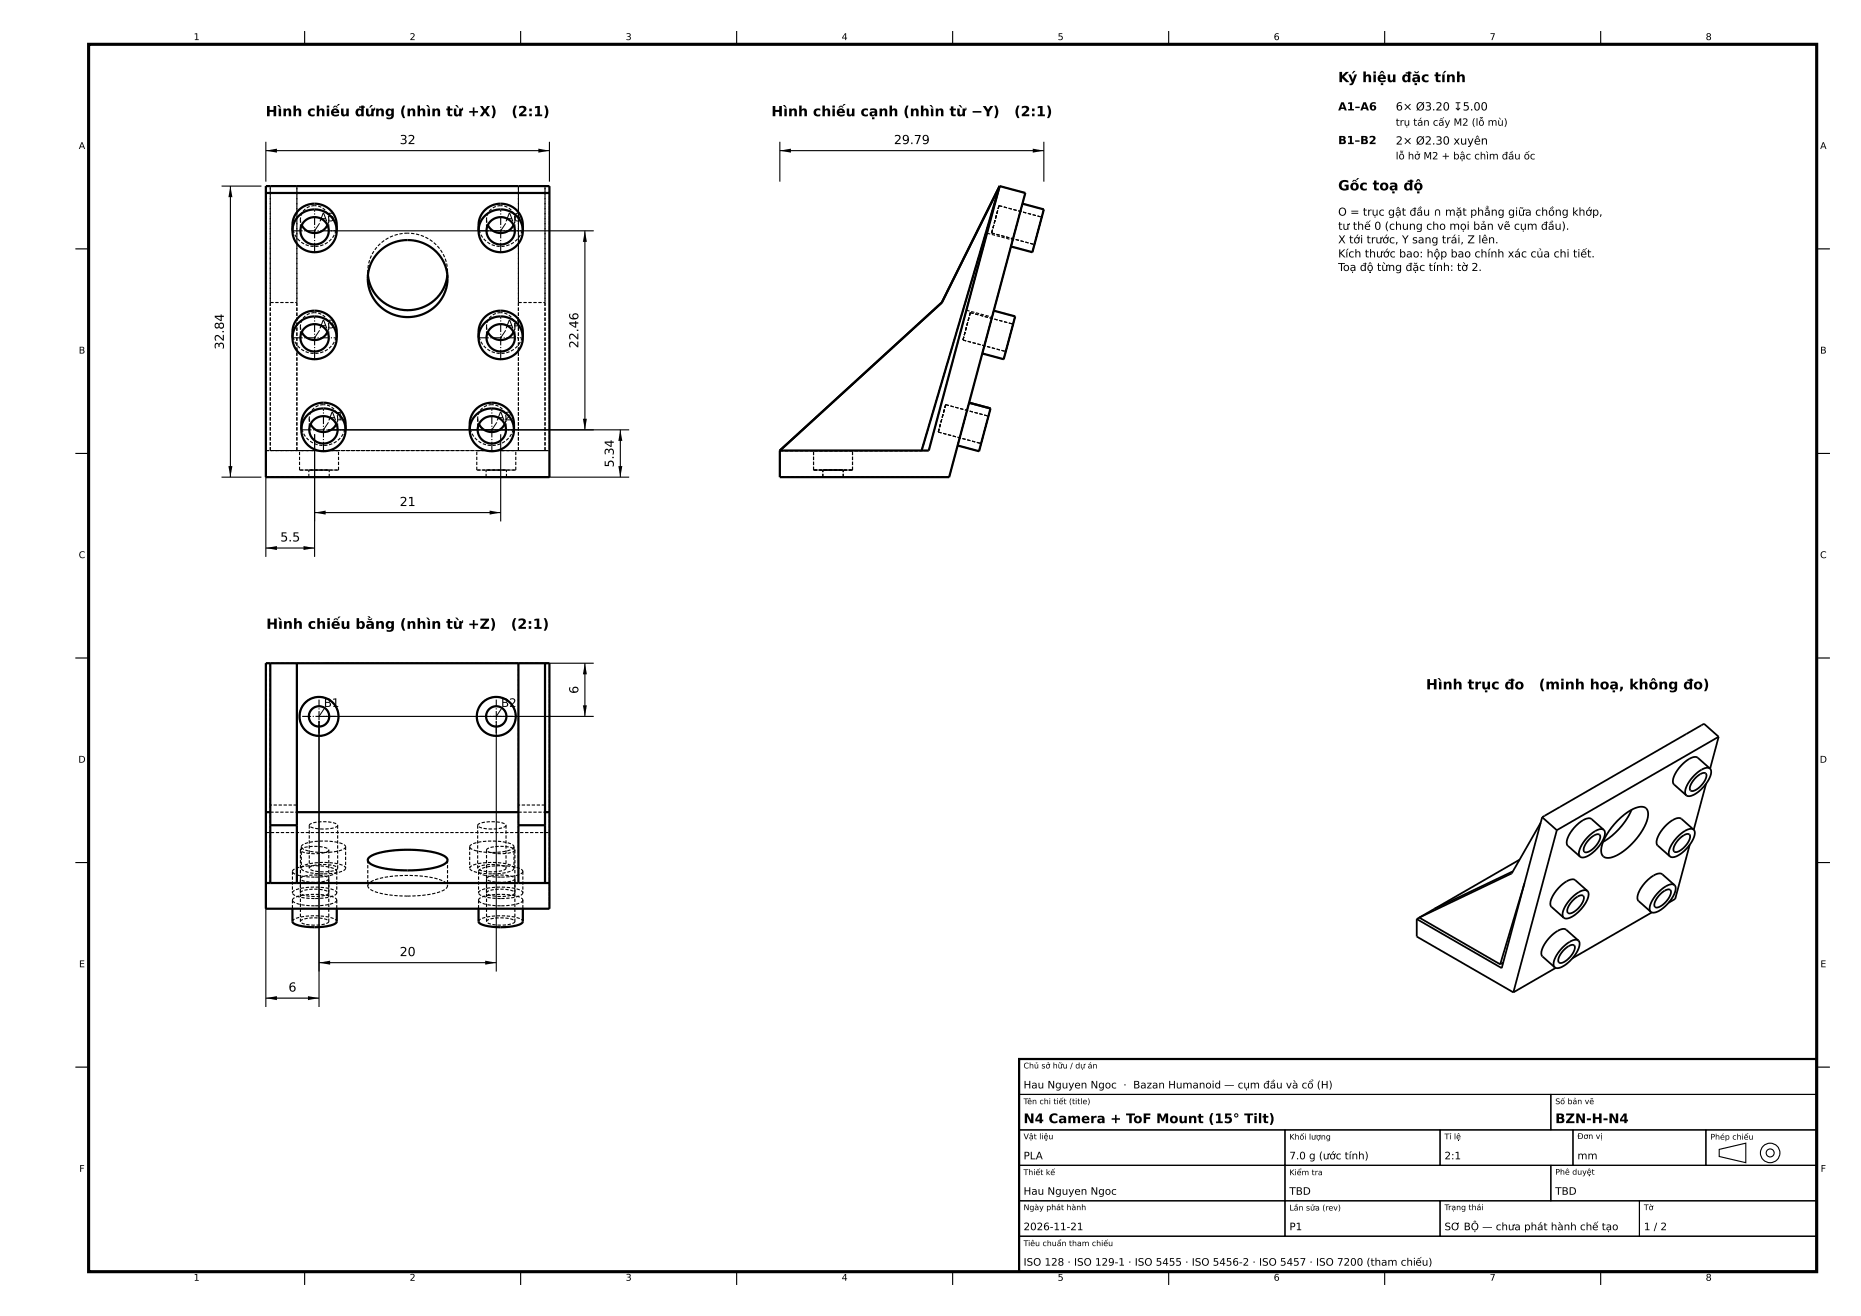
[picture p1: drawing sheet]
<svg xmlns="http://www.w3.org/2000/svg" width="420mm" height="297mm" viewBox="0 0 420 297" stroke-linecap="round" stroke-linejoin="round" font-family="sans-serif">
<g fill="#000">
<path d="M60 34l2.5-.5v1zM121.5 33.5l2.5 .5-2.5 .5zM176 34l2.5-.5v1zM233.1 33.5l2.5 .5-2.5 .5zM52 42l.5 2.5h-1zM132 52.1l.5 2.5h-.9zM131.6 94.5h.9l-.5 2.5zM140 97l.4 2.5h-.9zM51.5 105.2h1l-.5 2.5zM71 115.7l2.5-.5v.9zM110.5 115.2l2.5 .5-2.5 .4zM139.5 105.2h.9l-.4 2.5z"/>
<path d="M60 123.7l2.5-.5v.9zM68.5 123.2l2.5 .5-2.5 .4zM132 149.7l.5 2.5h-.9zM131.6 159.2h.9l-.5 2.5zM72 217.3l2.5-.5v.9zM109.5 216.8l2.5 .5-2.5 .4zM60 225.3l2.5-.5v.9zM69.5 224.8l2.5 .5-2.5 .4z"/>
</g>
<path d="M20 10h390v277h-390z" fill="none" stroke="#000" stroke-width=".7" stroke-linecap="butt"/>
<g fill="none" stroke="#000" stroke-width=".5">
<path d="M60 42h64v65.7h-64zM60 43.6h64M66 52.1a5.1 5.1 0 0 1 1.9-5.1 5.1 5.1 0 0 1 5.5-.5 5.2 5.2 0 0 1 2.6 5.6M66 52.1a5 5 0 0 1 5-4.8 5 5 0 0 1 5 4.8M66 52.1a5 5 0 0 0 5 4.8 5 5 0 0 0 5-4.8M68.1 50.8a3.2 3.2 0 0 0 2.9 1.8 3.2 3.2 0 0 0 2.9-1.8M85.6 56.7a9 9 0 0 1 10.9-1.4 9 9 0 0 1 4.1 10.1 9 9 0 0 1-10.5 6 9 9 0 0 1-7-9.8 8.6 8.6 0 0 1 2.5-4.9zM108 52.1a5.1 5.1 0 0 1 1.9-5.1 5.1 5.1 0 0 1 5.5-.5 5.2 5.2 0 0 1 2.6 5.6M108 52.1a5 5 0 0 1 5-4.8 5 5 0 0 1 5 4.8M108 52.1a5 5 0 0 0 5 4.8 5 5 0 0 0 5-4.8M110.1 50.8a3.2 3.2 0 0 0 2.9 1.8 3.2 3.2 0 0 0 2.9-1.8M225.6 42l5.8 1.6-17.2 64.1h-38.2v-6"/>
<path d="M225.6 42l-16 59.7h-33.6M225.6 42l-13 26.3-36.6 33.4M225.6 42l-17.6 59.7M230.7 46l4.9 1.3-2.3 8.6-.3 1-4.8-1.3M66 76.2a5.1 5.1 0 0 1 1.9-5.1 5.1 5.1 0 0 1 5.5-.4 5.2 5.2 0 0 1 2.6 5.5M66 76.2a5 5 0 0 1 5-4.8 5 5 0 0 1 5 4.8M66 76.2a5 5 0 0 0 5 4.9 5 5 0 0 0 5-4.9M68.1 74.9a3.2 3.2 0 0 0 2.9 1.8 3.2 3.2 0 0 0 2.9-1.8M83 62.1a9 9 0 0 0 9 7.9 9 9 0 0 0 9-7.9M108 76.2a5.1 5.1 0 0 1 1.9-5.1 5.1 5.1 0 0 1 5.5-.4 5.2 5.2 0 0 1 2.6 5.5M108 76.2a5 5 0 0 1 5-4.8 5 5 0 0 1 5 4.8M108 76.2a5 5 0 0 0 5 4.9 5 5 0 0 0 5-4.9"/>
<path d="M110.1 74.9a3.2 3.2 0 0 0 2.9 1.8 3.2 3.2 0 0 0 2.9-1.8M224.3 70.1l4.8 1.3-1.8 6.9-.8 2.8-4.8-1.3M68 97a5.1 5.1 0 0 1 1.9-5.1 5.1 5.1 0 0 1 5.5-.4 5.2 5.2 0 0 1 2.6 5.5M68 97a5 5 0 0 1 5-4.8 5 5 0 0 1 5 4.8M68 97a5 5 0 0 0 5 4.8 5 5 0 0 0 5-4.8M70.1 95.7a3.2 3.2 0 0 0 2.9 1.8 3.2 3.2 0 0 0 2.9-1.8M106 97a5.1 5.1 0 0 1 1.9-5.1 5.1 5.1 0 0 1 5.5-.4 5.2 5.2 0 0 1 2.6 5.5M106 97a5 5 0 0 1 5-4.8 5 5 0 0 1 5 4.8M106 97a5 5 0 0 0 5 4.8 5 5 0 0 0 5-4.8M108.1 95.7a3.2 3.2 0 0 0 2.9 1.8 3.2 3.2 0 0 0 2.9-1.8M218.7 90.9l4.8 1.3-.2 1-2.3 8.6-4.9-1.3M60 149.7h64v55.4h-64z"/>
<path d="M61 149.7v49.6M67 149.7v49.6M117 149.7v49.6M123 149.7v49.6M60 199.3h64M60 183.3h1M61 186.2h6M67 183.3h50M83.4 193.4a15.2 15.2 0 0 1 7.7-1.6 20.7 20.7 0 0 1 9.2 1.4 .92 .92 0 0 1 .7 .9 .92 .92 0 0 1-.7 .9 22 22 0 0 1-10.9 1.3 11 11 0 0 1-6.2-1.7l-.2-.6zM117 186.2h6M123 183.3h1M66 205.1v2.9l.2 .3a12.9 12.9 0 0 0 9.6 0l.2-.3v-2.9"/>
<path d="M108 205.1v2.9l.2 .3a12.9 12.9 0 0 0 9.6 0l.2-.3v-2.9M230 239h180v48h-180z"/>
<circle cx="71" cy="52.1" r="3.1"/>
<circle cx="113" cy="52.1" r="3.1"/>
<circle cx="71" cy="76.3" r="3.1"/>
<circle cx="113" cy="76.3" r="3.1"/>
<circle cx="73" cy="97.1" r="3.1"/>
<circle cx="111" cy="97.1" r="3.1"/>
<circle cx="72" cy="161.7" r="2.3"/>
<circle cx="72" cy="161.7" r="4.4"/>
<circle cx="112" cy="161.7" r="4.4"/>
<circle cx="112" cy="161.7" r="2.3"/>
</g>
<g fill="none" stroke="#000" stroke-width=".25">
<path d="M68.8 7v3M117.5 7v3M166.3 7v3M215 7v3M263.8 7v3M312.5 7v3M361.2 7v3M60 32v9M60 34h64M124 32v9M176 34h59.6M176 32v9"/>
<path d="M235.6 32v9M17 56.2h3M50 42h9M52 42v65.7M74 52.1h60M132 52.1v44.9M410 56.2h3M60 98v27.7M71 98v27.7M74 97h68M113 98v19.7M140 97v10.7"/>
<path d="M17 102.3h3M50 107.7h9M71 115.7h42M74 107.7h68M410 102.3h3M60 123.7h11M17 148.5h3M73 149.7h61M132 149.7v12M410 148.5h3M60 162.7v64.6M72 162.7v64.6"/>
<path d="M73 161.7h61M112 162.7v56.6M17 194.7h3M410 194.7h3M72 217.3h40M60 225.3h12M230 239h180v8h-180zM17 240.8h3M230 247h120v8h-120zM230 255h60v8h-60zM290 255h35v8h-35zM325 255h30v8h-30z"/>
<path d="M350 247h60v8h-60zM355 255h30v8h-30zM385 255h25v8h-25zM388 259.4l6-1.4v4.4l-6-1.4zM410 240.8h3M230 263h60v8h-60zM230 271h60v8h-60zM230 279h180v8h-180zM290 263h60v8h-60zM290 271h35v8h-35zM325 271h45v8h-45zM350 263h60v8h-60z"/>
<path d="M370 271h40v8h-40zM68.8 287v3M117.5 287v3M166.3 287v3M215 287v3M263.8 287v3M312.5 287v3M361.2 287v3"/>
<circle cx="399.5" cy="260.2" r="2.2"/>
<circle cx="399.5" cy="260.2" r=".9"/>
</g>
<g fill="none" stroke="#000" stroke-width=".25" stroke-dasharray=".7 .4" stroke-linecap="butt">
<path d="M60 42v59.7M61 42v26.3M66 50.8a5 5 0 0 0 5 4.8 5 5 0 0 0 5-4.8M67 42v26.3M67.8 49.5l.3 1.3M67.8 49.5v2.6M71 46.4a3.1 3.1 0 0 0-3.2 3.1M73.9 50.8l.3-1.3M74.2 49.5a3.1 3.1 0 0 0-3.2-3.1M74.2 49.5v2.6M92 52.6a8.9 8.9 0 0 0-9 8.7M108 50.8a5 5 0 0 0 5 4.8 5 5 0 0 0 5-4.8"/>
<path d="M109.8 49.5l.3 1.3M109.8 49.5v2.6M113 46.4a3.1 3.1 0 0 0-3.2 3.1M115.9 50.8l.3-1.3M116.2 49.5a3.1 3.1 0 0 0-3.2-3.1M116.2 49.5v2.6M117 42v26.3M123 42v26.3M124 42v59.7M222.8 52.6l5.7 1.6M222.8 52.6l-4.7 17.4M223.8 52.6l1.7-6.2"/>
<path d="M223.8 52.6l9.7 2.6M225.5 46.4l9.6 2.6M225.5 46.4l-1.7 6.2M225.6 42l-16 59.7M225.6 42l-13 26.3M228.2 55.6l2.5-9.6M228.2 55.6l4.8 1.3M228.5 54.2l-4.6 17.4M230.7 46l-2.5 9.6M230.7 46l4.9 1.3M231.4 43.6l-5.8-1.6M233 56.9l2.6-9.6"/>
<path d="M233.5 55.2l1.6-6.2M235.1 49l-1.6 6.2M235.6 47.3l-2.6 9.6M61 68.3h6M61 68.3v33.4M66 74.9a5 5 0 0 0 5 4.9 5 5 0 0 0 5-4.9M67 68.3v33.4M67.8 73.7l.3 1.2M67.8 73.7v2.5M71 70.6a3.1 3.1 0 0 0-3.2 3.1M73.9 74.9l.3-1.2M74.2 73.7a3.1 3.1 0 0 0-3.2-3.1"/>
<path d="M74.2 73.7v2.5M83 61.3v.8M83 61.3v1.6M101 62.1v-.8M101 61.3a8.9 8.9 0 0 0-9-8.7M101 61.3v1.6M108 74.9a5 5 0 0 0 5 4.9 5 5 0 0 0 5-4.9M109.8 73.7l.3 1.2M109.8 73.7v2.5M113 70.6a3.1 3.1 0 0 0-3.2 3.1M115.9 74.9l.3-1.2M116.2 73.7a3.1 3.1 0 0 0-3.2-3.1"/>
<path d="M116.2 73.7v2.5M117 68.3h6M117 68.3v33.4M123 68.3v33.4M212.6 68.3l-36.6 33.4M217.3 76.7l1.7-6.1M217.3 76.7l9.7 2.6M218.1 70l4.7-17.4M218.1 70l5.8 1.6M219 70.6l9.6 2.5M219 70.6l-1.7 6.1M221.7 79.8l2.6-9.7"/>
<path d="M221.7 79.8l4.8 1.3M223.9 71.6l4.6-17.4M224.3 70.1l-2.6 9.7M224.3 70.1l4.8 1.3M227 79.3l1.6-6.2M228.6 73.1l-1.6 6.2M229.1 71.4l-2.6 9.7M68 95.7a5 5 0 0 0 5 4.8 5 5 0 0 0 5-4.8M69.8 94.4l.3 1.3M69.8 94.4v2.6M73 91.3a3.1 3.1 0 0 0-3.2 3.1M75.9 95.7l.3-1.3"/>
<path d="M76.2 94.4a3.1 3.1 0 0 0-3.2-3.1M76.2 94.4v2.6M106 95.7a5 5 0 0 0 5 4.8 5 5 0 0 0 5-4.8M107.8 94.4l.3 1.3M107.8 94.4v2.6M111 91.3a3.1 3.1 0 0 0-3.2 3.1M113.9 95.7l.3-1.3M114.2 94.4a3.1 3.1 0 0 0-3.2-3.1M114.2 94.4v2.6M211.8 97.5l1.6-6.2M211.8 97.5l9.6 2.6M213.4 91.3l9.7 2.6"/>
<path d="M213.4 91.3l-1.6 6.2M218.7 90.9l-2.6 9.6M223.1 93.9l-1.7 6.2M223.5 92.2l-2.5 9.6M226.5 81.1l2.6-9.7M60 107.7v-6M60 101.7h1M60 107.7h64M60 101.7h64M61 101.7h6M61 101.7v-59.7M67 101.7h50"/>
<path d="M67 101.7v-59.7M67 101.7h-6M67.6 106.1h4.4M67.6 101.7h4.4M67.6 106.1v-4.4M69.7 107.7h2.3M69.7 106.1h2.3M69.7 107.7v-1.6M72 107.7h2.3M72 106.1h2.3M72 106.1h4.4M72 101.7h4.4"/>
<path d="M74.3 107.7h-4.6M74.3 106.1h-4.6M74.3 107.7v-1.6M76.4 106.1h-8.8M76.4 101.7h-8.8M76.4 106.1v-4.4M107.6 106.1h4.4M107.6 101.7h4.4M107.6 106.1v-4.4M109.7 107.7h2.3M109.7 106.1h2.3M109.7 107.7v-1.6"/>
<path d="M112 107.7h2.3M112 106.1h2.3M112 106.1h4.4M112 101.7h4.4M114.3 107.7h-4.6M114.3 106.1h-4.6M114.3 107.7v-1.6M116.4 106.1h-8.8M116.4 101.7h-8.8M116.4 106.1v-4.4M117 101.7h6M117 101.7v-59.7"/>
<path d="M123 101.7h1M123 101.7v-59.7M123 101.7h-6M124 107.7v-6M176 107.7v-6M176 101.7h33.6M176 101.7h32M183.6 106.1h8.8M183.6 101.7h8.8M183.6 106.1v-4.4M185.7 107.7h4.6M185.7 106.1h4.6"/>
<path d="M185.7 107.7v-1.6M190.3 107.7h-4.6M190.3 106.1h-4.6M190.3 107.7v-1.6M192.4 106.1h-8.8M192.4 101.7h-8.8M192.4 106.1v-4.4M208 101.7l17.6-59.7M214.2 107.7h-38.2M214.2 107.7l17.2-64.1M216.1 100.5l2.6-9.6M216.1 100.5l4.9 1.3"/>
<path d="M221 101.8l2.5-9.6M221.4 100.1l1.7-6.2M60 149.7h64M60 149.7v38.2M61 149.7v32M67 149.7v32M117 149.7v32M123 149.7v32M72 164a2.3 2.3 0 0 0 2.1-3.3 2.3 2.3 0 0 0-3.9-.4 2.3 2.3 0 0 0 1.4 3.6l.4 .1M72 166.1a4.4 4.4 0 0 0 3.9-6.4 4.4 4.4 0 0 0-7.5-.5 4.4 4.4 0 0 0 3 6.8l.6 .1M112 164a2.3 2.3 0 0 0 2.1-3.3 2.3 2.3 0 0 0-3.9-.4 2.3 2.3 0 0 0 1.4 3.6l.4 .1M112 166.1a4.4 4.4 0 0 0 3.9-6.4 4.4 4.4 0 0 0-7.5-.5 4.4 4.4 0 0 0 3 6.8l.6 .1"/>
<path d="M60 187.9h64M60 187.9v17.2M61 183.3h6M61 181.7v17.6M66 196.7l.2-.4a12.9 12.9 0 0 1 9.6 0l.2 .4M66 196.7v4.8M67 181.7v17.6M67 181.7h-6M67.8 198.3v-.1a3 3 0 0 1 2.6-.7 6.1 6.1 0 0 1 3.7 .6l.1 .2M67.8 191.8a3 3 0 0 1 2.6-.8 6.1 6.1 0 0 1 3.7 .7l.1 .1M67.8 198.3v9.7M67.8 191.8v9.7"/>
<path d="M68 191.1l.2-.4a12.9 12.9 0 0 1 9.6 0l.2 .4M68 195.9l.2-.3a12.9 12.9 0 0 1 9.6 0l.2 .3M68 191.1v4.8M69.8 195.9a3 3 0 0 1 2.6-.8 6.1 6.1 0 0 1 3.7 .7l.1 .1M69.8 186.3v-.1a3 3 0 0 1 2.6-.7 6.1 6.1 0 0 1 3.7 .6l.1 .2M69.8 186.3v9.6M71 198a7.4 7.4 0 0 1-4.9-1.1l-.1-.2M71 199.1a4.3 4.3 0 0 1-3.2-.7v-.1M71 192.7a4.3 4.3 0 0 1-3.2-.8v-.1M73 192.4a7.4 7.4 0 0 1-4.9-1l-.1-.3M73 197.2a7.4 7.4 0 0 1-4.9-1l-.1-.3M73 196.8a4.3 4.3 0 0 1-3.2-.8v-.1"/>
<path d="M73 187.1a4.3 4.3 0 0 1-3.2-.7v-.1M74.2 198.3v.1a3 3 0 0 1-2.6 .7h-.6M74.2 191.8v.1a3 3 0 0 1-2.6 .7l-.6 .1M74.2 198.3v9.7M74.2 191.8v9.7M76 196.7l-.2 .3a8.2 8.2 0 0 1-4.8 1M76 196.7v4.8M76.2 195.9v.1a3 3 0 0 1-2.6 .7l-.6 .1M76.2 186.3v.1a3 3 0 0 1-2.6 .7h-.6M76.2 186.3v9.6M78 191.1l-.2 .4a8.2 8.2 0 0 1-4.8 .9M78 195.9l-.2 .4a8.2 8.2 0 0 1-4.8 .9"/>
<path d="M78 191.1v4.8M83 199.9a2.23 2.23 0 0 1 2-1.5 27.1 27.1 0 0 1 14.9 .4l.9 .6 .2 .5M83 194.1v5.8M101 199.9a2.23 2.23 0 0 1-2 1.5 24.3 24.3 0 0 1-7 .8M101 194.1v5.8M106 191.1l.2-.4a12.9 12.9 0 0 1 9.6 0l.2 .4M106 195.9l.2-.3a12.9 12.9 0 0 1 9.6 0l.2 .3M106 191.1v4.8M107.8 195.9a3 3 0 0 1 2.6-.8 6.1 6.1 0 0 1 3.7 .7l.1 .1M107.8 186.3v-.1a3 3 0 0 1 2.6-.7 6.1 6.1 0 0 1 3.7 .6l.1 .2M107.8 186.3v9.6M108 196.7l.2-.4a12.9 12.9 0 0 1 9.6 0l.2 .4"/>
<path d="M108 196.7v4.8M109.8 198.3v-.1a3 3 0 0 1 2.6-.7 6.1 6.1 0 0 1 3.7 .6l.1 .2M109.8 191.8a3 3 0 0 1 2.6-.8 6.1 6.1 0 0 1 3.7 .7l.1 .1M109.8 198.3v9.7M109.8 191.8v9.7M111 192.4a7.4 7.4 0 0 1-4.9-1l-.1-.3M111 197.2a7.4 7.4 0 0 1-4.9-1l-.1-.3M111 196.8a4.3 4.3 0 0 1-3.2-.8v-.1M111 187.1a4.3 4.3 0 0 1-3.2-.7v-.1M113 198a7.4 7.4 0 0 1-4.9-1.1l-.1-.2M113 199.1a4.3 4.3 0 0 1-3.2-.7v-.1M113 192.7a4.3 4.3 0 0 1-3.2-.8v-.1"/>
<path d="M114.2 195.9v.1a3 3 0 0 1-2.6 .7l-.6 .1M114.2 186.3v.1a3 3 0 0 1-2.6 .7h-.6M114.2 186.3v9.6M116 191.1l-.2 .4a8.2 8.2 0 0 1-4.8 .9M116 195.9l-.2 .4a8.2 8.2 0 0 1-4.8 .9M116 191.1v4.8M116.2 198.3v.1a3 3 0 0 1-2.6 .7h-.6M116.2 191.8v.1a3 3 0 0 1-2.6 .7l-.6 .1M116.2 198.3v9.7M116.2 191.8v9.7M117 183.3h6M117 181.7v17.6"/>
<path d="M118 196.7l-.2 .3a8.2 8.2 0 0 1-4.8 1M118 196.7v4.8M123 181.7v17.6M123 181.7h-6M124 187.9v-38.2M124 187.9v17.2M66 203.1l.2-.3a12.9 12.9 0 0 1 9.6 0l.2 .3M66 208l.2-.4a12.9 12.9 0 0 1 9.6 0l.2 .4M66 201.5l.2-.4a12.9 12.9 0 0 1 9.6 0l.2 .4M66 203.1v2M67.8 208v-.1a3 3 0 0 1 2.6-.7 6.1 6.1 0 0 1 3.7 .6l.1 .2M67.8 201.5v-.1a3 3 0 0 1 2.6-.7 6.1 6.1 0 0 1 3.7 .6l.1 .2"/>
<path d="M71 204.4a7.4 7.4 0 0 1-4.9-1l-.1-.3M71 208.8a4.3 4.3 0 0 1-3.2-.8M71 202.8a7.4 7.4 0 0 1-4.9-1.1l-.1-.2M71 202.3a4.3 4.3 0 0 1-3.2-.7v-.1M74.2 208a3 3 0 0 1-2.6 .8h-.6M74.2 201.5v.1a3 3 0 0 1-2.6 .7h-.6M76 203.1l-.2 .4a8.2 8.2 0 0 1-4.8 .9M76 201.5l-.2 .4a8.2 8.2 0 0 1-4.8 .9M76 203.1v2M92 202.2a18.7 18.7 0 0 1-8.3-1.4l-.5-.4-.2-.5M108 203.1l.2-.3a12.9 12.9 0 0 1 9.6 0l.2 .3M108 208l.2-.4a12.9 12.9 0 0 1 9.6 0l.2 .4"/>
<path d="M108 201.5l.2-.4a12.9 12.9 0 0 1 9.6 0l.2 .4M108 203.1v2M109.8 208v-.1a3 3 0 0 1 2.6-.7 6.1 6.1 0 0 1 3.7 .6l.1 .2M109.8 201.5v-.1a3 3 0 0 1 2.6-.7 6.1 6.1 0 0 1 3.7 .6l.1 .2M113 204.4a7.4 7.4 0 0 1-4.9-1l-.1-.3M113 208.8a4.3 4.3 0 0 1-3.2-.8M113 202.8a7.4 7.4 0 0 1-4.9-1.1l-.1-.2M113 202.3a4.3 4.3 0 0 1-3.2-.7v-.1M116.2 208a3 3 0 0 1-2.6 .8h-.6M116.2 201.5v.1a3 3 0 0 1-2.6 .7h-.6M118 203.1l-.2 .4a8.2 8.2 0 0 1-4.8 .9M118 201.5l-.2 .4a8.2 8.2 0 0 1-4.8 .9"/>
<path d="M118 203.1v2"/>
</g>
<g fill="none" stroke="#000" stroke-width=".25" stroke-dasharray="2 .4 .3 .4" stroke-linecap="butt">
<path d="M66.3 52.1h9.4M71 56.8v-9.4M108.3 52.1h9.4M113 56.8v-9.4M66.3 76.2h9.4M108.3 76.2h9.4M68.3 97h9.4M71 80.9v-9.4M106.3 97h9.4M113 80.9v-9.4M73 101.7v-9.4M111 101.7v-9.4"/>
<path d="M68.2 161.7h7.6M72 165.5v-7.6M108.2 161.7h7.6M112 165.5v-7.6"/>
</g>
<path d="M72.1 50.4l-1.1 1.7M114.1 50.4l-1.1 1.7M72.1 74.5l-1.1 1.7M114.1 74.5l-1.1 1.7M74.1 95.3l-1.1 1.7M112.1 95.3l-1.1 1.7M73.1 160l-1.1 1.7M113.1 160l-1.1 1.7" fill="none" stroke="#000" stroke-width=".23"/>
<g fill="none" stroke="#000" stroke-width=".4">
<path d="M382.7 175.6l.5-.5a1.44 1.44 0 0 1 1.8-.5 1.65 1.65 0 0 1-.4 1.8 3.7 3.7 0 0 1-2.9 2.1 .83 .83 0 0 1-.2-1.3zM385 176.9l-2.7 10.4M385.9 173.5l-2.7-2.5a2.46 2.46 0 0 0-2.8 .8 6.5 6.5 0 0 0-2.8 4.8l.2 .5 2.8 2.4M385.9 173.5a2.46 2.46 0 0 0-2.7 .8 6.5 6.5 0 0 0-2.9 4.8l.3 .4M385.9 173.5a2.55 2.55 0 0 1-.5 2.8 6.4 6.4 0 0 1-4.4 3.4l-.4-.2M387.9 166.3l-2 7.2M387.9 166.3l-36.5 21.1M387.9 166.3l-3.3-3-36.6 21.1M341.4 196.6l-17.7 8.5M342.9 194l-19.2 11.1M344 199.4l-5.4 18.2M347.7 185.7l-6.5 11.4-20.9 10 18.3 10.5"/>
<path d="M348 184.4l-9.1 34.1-19.2-11.1M348 184.4l3.4 3M351.4 187.4l-9.9 36.6M358.7 189.4l.5-.5a1.44 1.44 0 0 1 1.9-.4 1.65 1.65 0 0 1-.4 1.7 3.7 3.7 0 0 1-2.9 2.1 .83 .83 0 0 1-.2-1.2zM362 187.3l-2.8-2.4a2.46 2.46 0 0 0-2.8 .8 6.5 6.5 0 0 0-2.8 4.8l.2 .4 2.8 2.4M362 187.3a2.46 2.46 0 0 0-2.8 .8 6.5 6.5 0 0 0-2.8 4.8l.2 .4M362 187.3a2.55 2.55 0 0 1-.6 2.9 6.4 6.4 0 0 1-4.3 3.3l-.5-.2M365 185.2a8.6 8.6 0 0 1 5.7-3.1l.3 .1a1.68 1.68 0 0 1 .9 2.2 14.5 14.5 0 0 1-8 9.1 1.7 1.7 0 0 1-2-.2 1.7 1.7 0 0 1-.5-1.9l.1-.3a12.6 12.6 0 0 1 3.5-5.9zM368.2 182.8a15.9 15.9 0 0 1-6.4 7.2M377.9 199.8l-2.7-2.5a2.46 2.46 0 0 0-2.8 .8 6.5 6.5 0 0 0-2.8 4.8l.2 .4 2.8 2.5M377.9 199.8a2.46 2.46 0 0 0-2.7 .8 6.5 6.5 0 0 0-2.9 4.8l.3 .4M377.9 199.8a2.55 2.55 0 0 1-.5 2.8 6.4 6.4 0 0 1-4.4 3.4l-.4-.2"/>
<path d="M379 189.3l.5-.4a1.44 1.44 0 0 1 1.8-.5 1.65 1.65 0 0 1-.4 1.8 3.7 3.7 0 0 1-2.9 2.1 .83 .83 0 0 1-.2-1.3zM381.3 190.7l-3.2 12.2-1.5 .8M382.2 187.2l-2.7-2.4a2.46 2.46 0 0 0-2.8 .8 6.5 6.5 0 0 0-2.8 4.8l.2 .4 2.8 2.5M382.2 187.2a2.46 2.46 0 0 0-2.7 .9 6.5 6.5 0 0 0-2.9 4.8l.3 .4M382.2 187.2a2.55 2.55 0 0 1-.5 2.9 6.4 6.4 0 0 1-4.4 3.4l-.4-.2M319.7 207.4v4l21.8 12.6M323.7 205.1l-4 2.3M339.3 217.2l-.7 .4M351.1 218.4l-9.6 5.6M353 214.4l.5-.5a1.44 1.44 0 0 1 1.8-.5 1.65 1.65 0 0 1-.4 1.8 3.7 3.7 0 0 1-2.9 2.1 .83 .83 0 0 1-.2-1.3zM355 203.2l.5-.5a1.44 1.44 0 0 1 1.9-.5 1.65 1.65 0 0 1-.4 1.8 3.7 3.7 0 0 1-2.9 2.1 .83 .83 0 0 1-.2-1.2zM356.2 212.3l-2.7-2.5a2.46 2.46 0 0 0-2.8 .9 6.5 6.5 0 0 0-2.8 4.7l.2 .5 2.8 2.4"/>
<path d="M356.2 212.3a2.46 2.46 0 0 0-2.7 .8 6.5 6.5 0 0 0-2.9 4.8l.3 .4M356.2 212.3a2.55 2.55 0 0 1-.5 2.8 6.4 6.4 0 0 1-4.4 3.4l-.4-.2M358.3 201.1l-2.8-2.5a2.46 2.46 0 0 0-2.8 .9 6.5 6.5 0 0 0-2.8 4.7l.3 .5 2.7 2.4M358.3 201.1a2.46 2.46 0 0 0-2.8 .8 6.5 6.5 0 0 0-2.8 4.8l.2 .4M358.3 201.1a2.55 2.55 0 0 1-.6 2.9 6.4 6.4 0 0 1-4.3 3.3l-.5-.2M372.8 205.9l-17.9 10.4M374.7 201.8l.5-.4a1.44 1.44 0 0 1 1.8-.5 1.65 1.65 0 0 1-.4 1.8 3.7 3.7 0 0 1-2.9 2.1 .83 .83 0 0 1-.2-1.3z"/>
</g>
<g font-size="3.2">
<text x="302" y="18.5">Ký hiệu đặc tính</text>
<text x="60" y="26.2">Hình chiếu đứng (nhìn từ +X)</text>
<text x="115.4" y="26.2">(2:1)</text>
<text x="174.1" y="26.2">Hình chiếu cạnh (nhìn từ −Y)</text>
<text x="228.9" y="26.2">(2:1)</text>
<text x="302" y="43">Gốc toạ độ</text>
<text x="60.1" y="141.9">Hình chiếu bằng (nhìn từ +Z)</text>
<text x="115.3" y="141.9">(2:1)</text>
<text x="321.8" y="155.6">Hình trục đo</text>
<text x="347.3" y="155.6">(minh hoạ, không đo)</text>
</g>
<g font-size="3">
<text x="231" y="253.5">N4 Camera + ToF Mount (15° Tilt)</text>
<text x="351" y="253.5">BZN-H-N4</text>
</g>
<g font-size="2.8">
<text x="90.2" y="32.5">32</text>
<text x="201.7" y="32.5">29.79</text>
<text x="50.5" y="78.9" transform="rotate(-90 50.5 78.9)">32.84</text>
<text x="130.5" y="78.6" transform="rotate(-90 130.5 78.6)">22.46</text>
<text x="138.5" y="105.5" transform="rotate(-90 138.5 105.5)">5.34</text>
<text x="90.2" y="114.2">21</text>
<text x="63.3" y="122.2">5.5</text>
<text x="130.5" y="156.6" transform="rotate(-90 130.5 156.6)">6</text>
<text x="90.2" y="215.8">20</text>
<text x="65.1" y="223.8">6</text>
</g>
<g font-size="2.6">
<text x="72.1" y="49.9">A5</text>
<text x="114.1" y="49.9">A6</text>
<text x="72.1" y="74.1">A3</text>
<text x="114.1" y="74.1">A4</text>
<text x="74.1" y="94.9">A1</text>
<text x="112.1" y="94.9">A2</text>
<text x="73.1" y="159.5">B1</text>
<text x="113.1" y="159.5">B2</text>
</g>
<g font-size="2.5">
<text x="302" y="24.9">A1–A6</text>
<text x="315" y="24.9">6× Ø3.20 ↧5.00</text>
<text x="302" y="32.5">B1–B2</text>
<text x="315" y="32.6">2× Ø2.30 xuyên</text>
<text x="302" y="48.7">O = trục gật đầu ∩ mặt phẳng giữa chồng khớp,</text>
<text x="302" y="51.9">tư thế 0 (chung cho mọi bản vẽ cụm đầu).</text>
<text x="302" y="54.9">X tới trước, Y sang trái, Z lên.</text>
<text x="302" y="58.1">Kích thước bao: hộp bao chính xác của chi tiết.</text>
<text x="302" y="61.2">Toạ độ từng đặc tính: tờ 2.</text>
</g>
<g font-size="2.3">
<text x="315" y="28.4">trụ tán cấy M2 (lỗ mù)</text>
<text x="315" y="36">lỗ hở M2 + bậc chìm đầu ốc</text>
<text x="231" y="245.6">Hau Nguyen Ngoc · Bazan Humanoid — cụm đầu và cổ (H)</text>
<text x="231" y="261.6">PLA</text>
<text x="291" y="261.6">7.0 g (ước tính)</text>
<text x="326" y="261.6">2:1</text>
<text x="356" y="261.6">mm</text>
<text x="231" y="269.6">Hau Nguyen Ngoc</text>
<text x="291" y="269.6">TBD</text>
<text x="351" y="269.6">TBD</text>
<text x="231" y="277.6">2026-11-21</text>
<text x="291" y="277.6">P1</text>
<text x="326" y="277.6">SƠ BỘ — chưa phát hành chế tạo</text>
<text x="371" y="277.6">1 / 2</text>
<text x="231" y="285.6">ISO 128 · ISO 129-1 · ISO 5455 · ISO 5456-2 · ISO 5457 · ISO 7200 (tham chiếu)</text>
</g>
<g font-size="2.1">
<text x="43.7" y="9">1</text>
<text x="92.5" y="9">2</text>
<text x="141.2" y="9">3</text>
<text x="190" y="9">4</text>
<text x="238.7" y="9">5</text>
<text x="287.5" y="9">6</text>
<text x="336.2" y="9">7</text>
<text x="385" y="9">8</text>
<text x="17.8" y="33.6">A</text>
<text x="410.8" y="33.6">A</text>
<text x="17.8" y="79.8">B</text>
<text x="410.8" y="79.8">B</text>
<text x="17.8" y="126">C</text>
<text x="410.8" y="126">C</text>
<text x="17.7" y="172.1">D</text>
<text x="410.7" y="172.1">D</text>
<text x="17.8" y="218.3">E</text>
<text x="410.8" y="218.3">E</text>
<text x="17.9" y="264.5">F</text>
<text x="410.9" y="264.5">F</text>
<text x="43.7" y="289">1</text>
<text x="92.5" y="289">2</text>
<text x="141.2" y="289">3</text>
<text x="190" y="289">4</text>
<text x="238.7" y="289">5</text>
<text x="287.5" y="289">6</text>
<text x="336.2" y="289">7</text>
<text x="385" y="289">8</text>
</g>
<g font-size="1.8">
<text x="231" y="241.1">Chủ sở hữu / dự án</text>
<text x="231" y="249.2">Tên chi tiết (title)</text>
<text x="351" y="249.2">Số bản vẽ</text>
<text x="231" y="257.1">Vật liệu</text>
<text x="291" y="257.2">Khối lượng</text>
<text x="326" y="257.1">Tỉ lệ</text>
<text x="356" y="257">Đơn vị</text>
<text x="386" y="257.2">Phép chiếu</text>
<text x="231" y="265.2">Thiết kế</text>
<text x="291" y="265.2">Kiểm tra</text>
<text x="351" y="265.1">Phê duyệt</text>
<text x="231" y="273.1">Ngày phát hành</text>
<text x="291" y="273.2">Lần sửa (rev)</text>
<text x="326" y="273.1">Trạng thái</text>
<text x="371" y="273.1">Tờ</text>
<text x="231" y="281.2">Tiêu chuẩn tham chiếu</text>
</g>
</svg>
